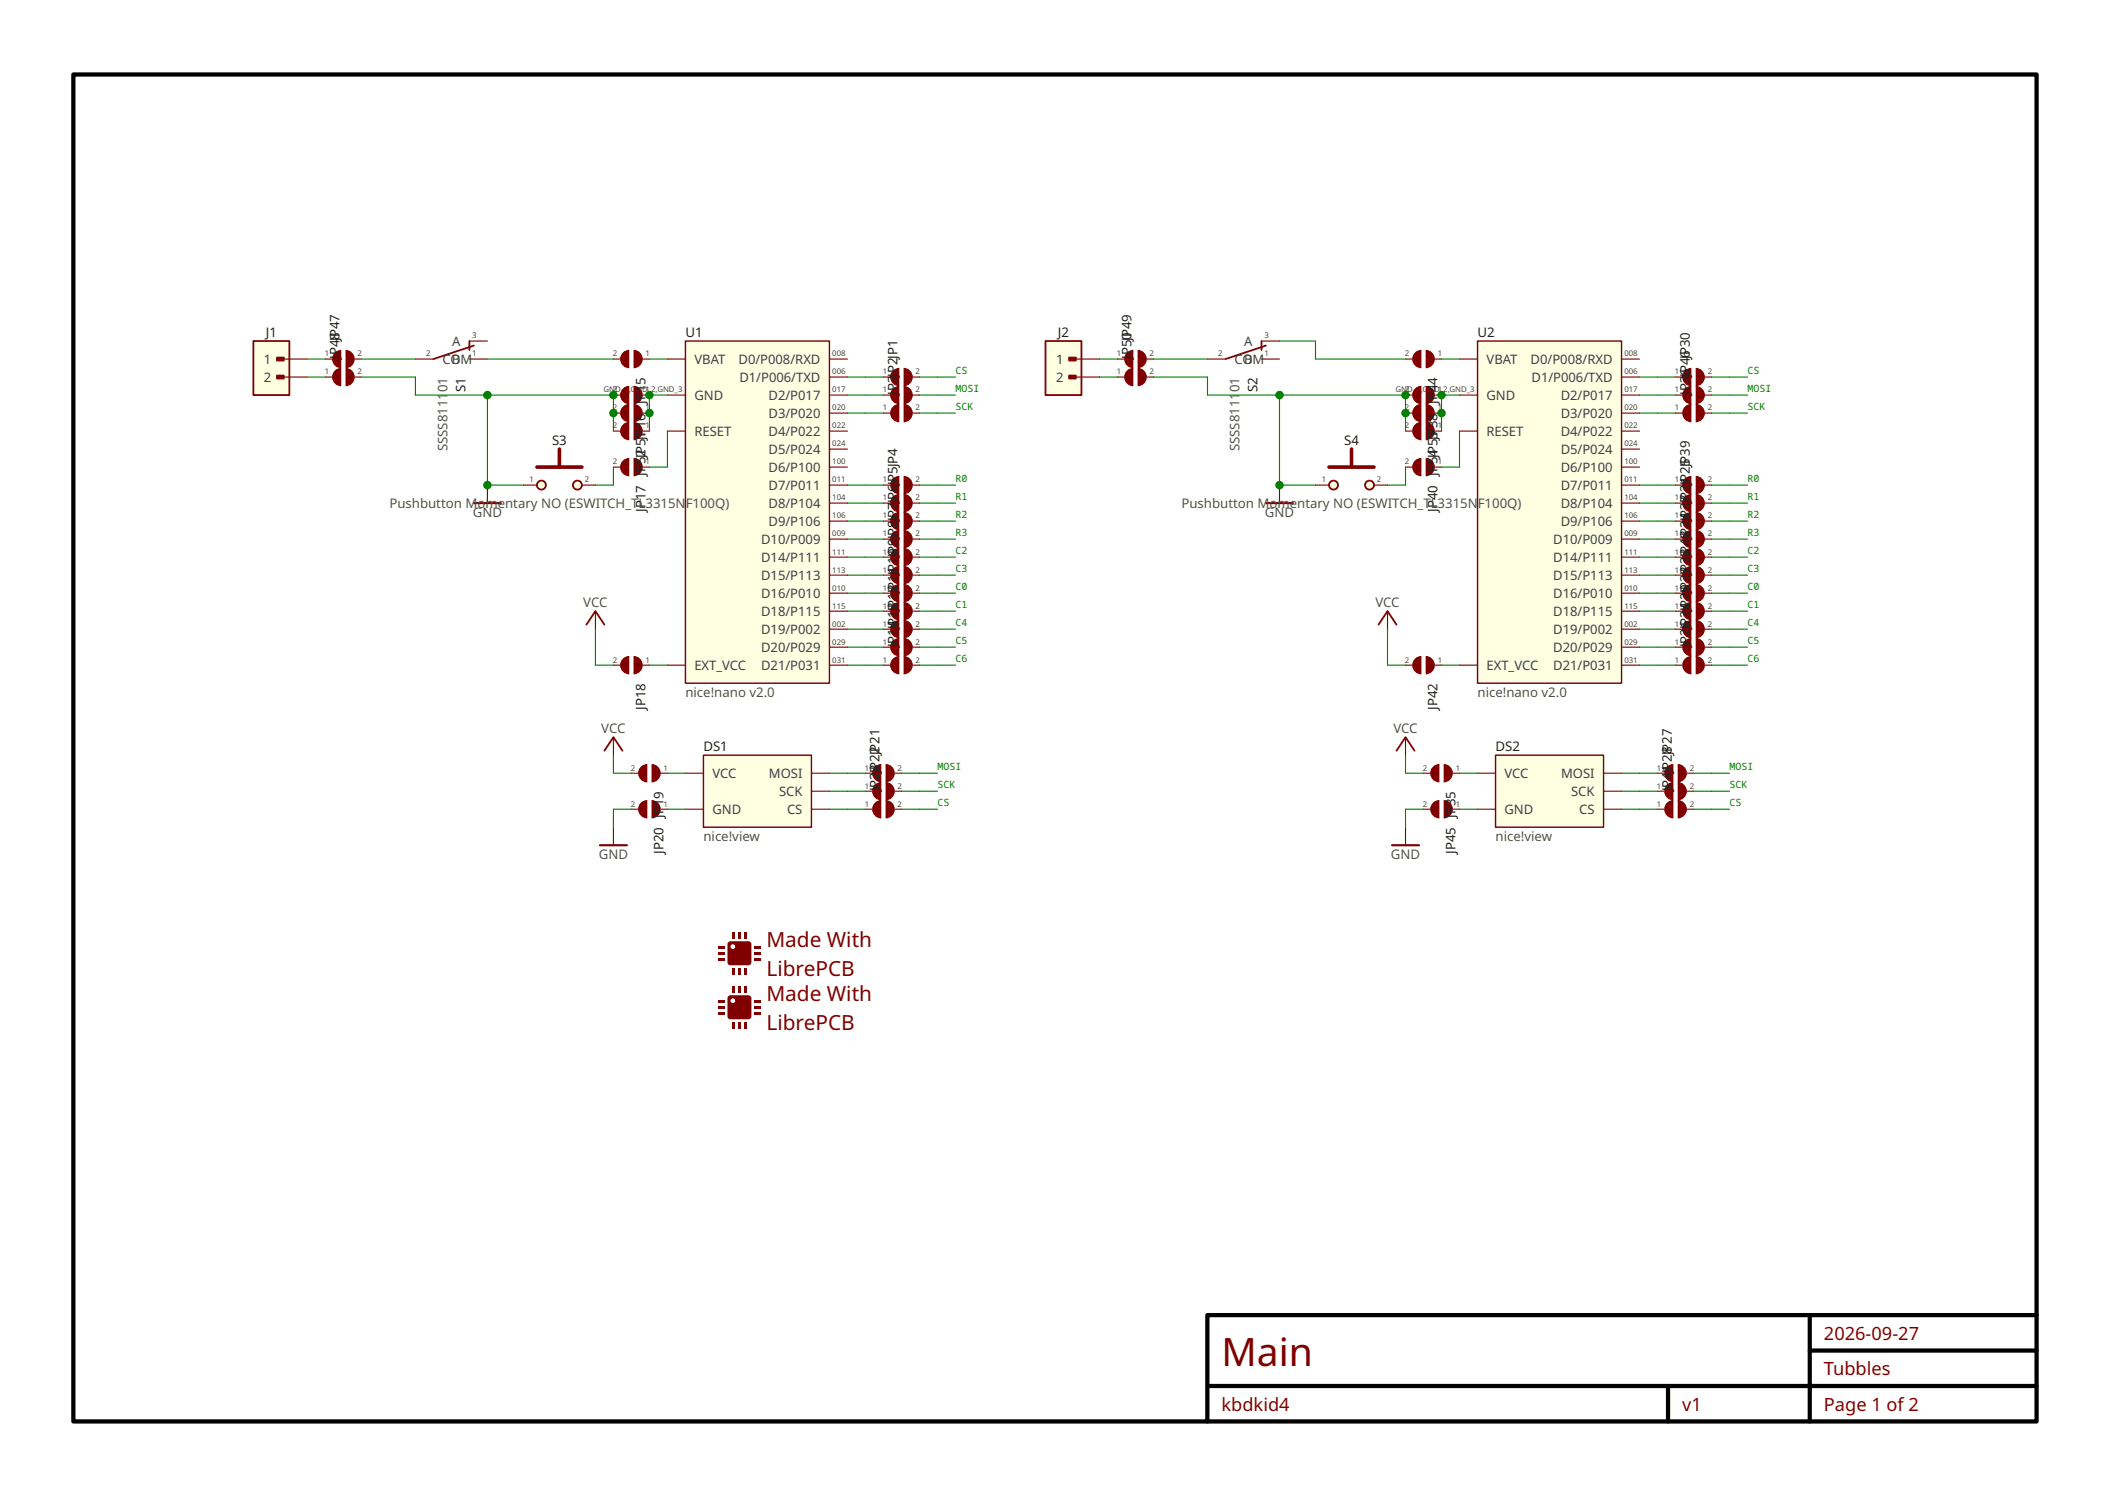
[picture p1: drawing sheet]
<svg xmlns="http://www.w3.org/2000/svg" width="298mm" height="211mm" viewBox="0 0 298 211" stroke-linecap="round" stroke-linejoin="round" font-family="sans-serif">
<g fill="#800000">
<path d="M238 72.5l.7-.3v2.6a1.3 1.3 0 0 1-1.2-.9 1.3 1.3 0 0 1 .5-1.4z" fill-rule="evenodd"/>
<path d="M239.3 72.2a1.3 1.3 0 0 1 1.3 1.3 1.3 1.3 0 0 1-1.3 1.3z" fill-rule="evenodd"/>
</g>
<path d="M170.4 50.7h2.6M178.1 50.7h2.5M178.1 48.1h2.5M180.6 68.5v2.5M236.5 73.5h.9M240.6 73.5h1" fill="none" stroke="#800000" stroke-width=".16"/>
<path d="M178.1 48.1v1.3M178.7 48.8l-5.7 1.9" fill="none" stroke="#800000" stroke-width=".25"/>
<path d="M178.7 71h3.8" fill="none" stroke="#800000" stroke-width=".3"/>
<g fill="#800000">
<path d="M159.2 52.2l.8-.3v2.6a1.3 1.3 0 0 1-1.3-.9 1.3 1.3 0 0 1 .5-1.4z" fill-rule="evenodd"/>
<path d="M160.6 51.9a1.3 1.3 0 0 1 1.3 1.3 1.3 1.3 0 0 1-1.3 1.3z" fill-rule="evenodd"/>
</g>
<path d="M157.7 53.2h1M161.9 53.2h.9" fill="none" stroke="#800000" stroke-width=".16"/>
<g fill="#800000">
<path d="M102.9 140.5h3l.2 .4-.1 2.7-.4 .2h-2.7l-.2-.4v-2.2h.4a.33 .33 0 0 0 .5 .3 .33 .33 0 0 0 .1-.5 .33 .33 0 0 0-.6 0v.2h-.4v-.5z" fill-rule="evenodd"/>
<path d="M106.5 141.9h.8v.5h-.8z" fill-rule="evenodd"/>
<path d="M106.5 142.8h.8v.4h-.8z" fill-rule="evenodd"/>
<path d="M106.5 141.1h.8v.4h-.8z" fill-rule="evenodd"/>
<path d="M101.4 141.1h.9v.4h-.9z" fill-rule="evenodd"/>
<path d="M101.4 141.9h.9v.5h-.9z" fill-rule="evenodd"/>
<path d="M101.4 142.8h.9v.4h-.9z" fill-rule="evenodd"/>
<path d="M104.2 139.2h.4v.8h-.4z" fill-rule="evenodd"/>
<path d="M105 139.2h.4v.8h-.4z" fill-rule="evenodd"/>
<path d="M103.3 139.2h.4v.8h-.4z" fill-rule="evenodd"/>
<path d="M104.2 144.3h.4v.8h-.4z" fill-rule="evenodd"/>
<path d="M105 144.3h.4v.8h-.4z" fill-rule="evenodd"/>
<path d="M103.3 144.3h.4v.8h-.4z" fill-rule="evenodd"/>
</g>
<path d="M84.7 119.3h3.8" fill="none" stroke="#800000" stroke-width=".3"/>
<path d="M86.6 116.7v2.6" fill="none" stroke="#800000" stroke-width=".16"/>
<g fill="#800000">
<path d="M238 87.7l.7-.2v2.6a1.3 1.3 0 0 1-1.2-.9 1.3 1.3 0 0 1 .5-1.5z" fill-rule="evenodd"/>
<path d="M239.3 87.5a1.3 1.3 0 0 1 1.3 1.3 1.3 1.3 0 0 1-1.3 1.3z" fill-rule="evenodd"/>
</g>
<path d="M236.5 88.8h.9M240.6 88.8h1" fill="none" stroke="#800000" stroke-width=".16"/>
<g fill="#800000">
<path d="M126.2 67.4l.7-.2v2.6a1.3 1.3 0 0 1-1.2-.9 1.3 1.3 0 0 1 .5-1.5z" fill-rule="evenodd"/>
<path d="M127.5 67.2a1.3 1.3 0 0 1 1.3 1.3 1.3 1.3 0 0 1-1.3 1.3z" fill-rule="evenodd"/>
</g>
<path d="M124.7 68.5h.9M128.8 68.5h1" fill="none" stroke="#800000" stroke-width=".16"/>
<path d="M99.3 106.6h15.2v10.1h-15.2z" fill-rule="evenodd" fill="#ffffe1" stroke="#800000" stroke-width=".2"/>
<path d="M96.7 109.1h2.6M96.7 114.2h2.6M114.5 109.1h2.6M114.5 114.2h2.6M114.5 111.6h2.6" fill="none" stroke="#800000" stroke-width=".16"/>
<g fill="#800000">
<path d="M126.2 52.2l.7-.3v2.6a1.3 1.3 0 0 1-1.2-.9 1.3 1.3 0 0 1 .5-1.4z" fill-rule="evenodd"/>
<path d="M127.5 51.9a1.3 1.3 0 0 1 1.3 1.3 1.3 1.3 0 0 1-1.3 1.3z" fill-rule="evenodd"/>
</g>
<path d="M124.7 53.2h.9M128.8 53.2h1" fill="none" stroke="#800000" stroke-width=".16"/>
<g fill="#800000">
<path d="M201.2 59.5a1.3 1.3 0 0 1 1.3 1.3 1.3 1.3 0 0 1-1.3 1.3z" fill-rule="evenodd"/>
<path d="M199.9 59.8l.7-.3v2.6a1.3 1.3 0 0 1-1.2-.9 1.3 1.3 0 0 1 .5-1.4z" fill-rule="evenodd"/>
</g>
<path d="M198.4 60.8h.9M202.5 60.8h1" fill="none" stroke="#800000" stroke-width=".16"/>
<g fill="#800000">
<path d="M47.1 52.4l.7-.4 .4-.1v2.6a1.3 1.3 0 0 1-1.2-.7 1.3 1.3 0 0 1 .1-1.4z" fill-rule="evenodd"/>
<path d="M48.8 51.9a1.3 1.3 0 0 1 1.3 1.3 1.3 1.3 0 0 1-1.3 1.3z" fill-rule="evenodd"/>
</g>
<path d="M45.9 53.2h1M50.1 53.2h.9" fill="none" stroke="#800000" stroke-width=".16"/>
<g fill="#800000">
<path d="M89.4 64.6a1.3 1.3 0 0 1 1.3 1.3 1.3 1.3 0 0 1-1.3 1.3z" fill-rule="evenodd"/>
<path d="M88.1 64.9l.7-.3v2.6a1.3 1.3 0 0 1-1.2-.9 1.3 1.3 0 0 1 .5-1.4z" fill-rule="evenodd"/>
</g>
<path d="M86.6 65.9h.9M90.7 65.9h1M195.8 86.2v2.6" fill="none" stroke="#800000" stroke-width=".16"/>
<path d="M194.6 88.1l1.2-1.9 1.3 1.9" fill="none" stroke="#800000" stroke-width=".25"/>
<path d="M208.5 48.1h20.4v48.3h-20.4z" fill-rule="evenodd" fill="#ffffe1" stroke="#800000" stroke-width=".2"/>
<g fill="none" stroke="#800000" stroke-width=".16">
<path d="M206 50.7h2.5M206 55.7h2.5M228.9 53.2h2.5M228.9 50.7h2.5M228.9 58.3h2.5M228.9 55.7h2.5M206 60.8h2.5M228.9 63.4h2.5M228.9 76.1h2.5M228.9 78.6h2.5M228.9 73.5h2.5M228.9 71h2.5"/>
<path d="M228.9 60.8h2.5M228.9 68.5h2.5M228.9 65.9h2.5M206 93.9h2.5M228.9 91.3h2.5M228.9 93.9h2.5M228.9 86.2h2.5M228.9 88.8h2.5M228.9 83.7h2.5M228.9 81.2h2.5M86.6 104v2.6"/>
</g>
<path d="M85.3 105.9l1.3-1.9 1.3 1.9" fill="none" stroke="#800000" stroke-width=".25"/>
<g fill="#800000">
<path d="M126.2 80.1l.7-.2v2.6a1.3 1.3 0 0 1-1.2-.9 1.3 1.3 0 0 1 .5-1.5z" fill-rule="evenodd"/>
<path d="M127.5 79.9a1.3 1.3 0 0 1 1.3 1.3 1.3 1.3 0 0 1-1.3 1.3z" fill-rule="evenodd"/>
</g>
<path d="M124.7 81.2h.9M128.8 81.2h1" fill="none" stroke="#800000" stroke-width=".16"/>
<g fill="#800000">
<path d="M235.4 110.6l.8-.3v2.6a1.3 1.3 0 0 1-1.2-.8 1.3 1.3 0 0 1 .4-1.5z" fill-rule="evenodd"/>
<path d="M236.8 110.3a1.3 1.3 0 0 1 1.3 1.3 1.3 1.3 0 0 1-1.3 1.3z" fill-rule="evenodd"/>
</g>
<path d="M234 111.6h.9M238.1 111.6h.9" fill="none" stroke="#800000" stroke-width=".16"/>
<g fill="#800000">
<path d="M235.4 113.1l.8-.2v2.6a1.3 1.3 0 0 1-1.2-.9 1.3 1.3 0 0 1 .4-1.5z" fill-rule="evenodd"/>
<path d="M236.8 112.9a1.3 1.3 0 0 1 1.3 1.3 1.3 1.3 0 0 1-1.3 1.3z" fill-rule="evenodd"/>
</g>
<path d="M234 114.2h.9M238.1 114.2h.9" fill="none" stroke="#800000" stroke-width=".16"/>
<g fill="#800000">
<path d="M238 80.1l.7-.2v2.6a1.3 1.3 0 0 1-1.2-.9 1.3 1.3 0 0 1 .5-1.5z" fill-rule="evenodd"/>
<path d="M239.3 79.9a1.3 1.3 0 0 1 1.3 1.3 1.3 1.3 0 0 1-1.3 1.3z" fill-rule="evenodd"/>
</g>
<path d="M236.5 81.2h.9M240.6 81.2h1" fill="none" stroke="#800000" stroke-width=".16"/>
<g fill="#800000">
<path d="M201.2 54.4a1.3 1.3 0 0 1 1.3 1.3 1.3 1.3 0 0 1-1.3 1.3z" fill-rule="evenodd"/>
<path d="M199.9 54.7l.7-.3v2.6a1.3 1.3 0 0 1-1.2-.8 1.3 1.3 0 0 1 .5-1.5z" fill-rule="evenodd"/>
</g>
<path d="M198.4 55.7h.9M202.5 55.7h1" fill="none" stroke="#800000" stroke-width=".16"/>
<g fill="#800000">
<path d="M159.2 49.6l.8-.2v2.6a1.3 1.3 0 0 1-1.3-.9 1.3 1.3 0 0 1 .5-1.5z" fill-rule="evenodd"/>
<path d="M160.6 49.4a1.3 1.3 0 0 1 1.3 1.3 1.3 1.3 0 0 1-1.3 1.3z" fill-rule="evenodd"/>
</g>
<path d="M157.7 50.7h1M161.9 50.7h.9" fill="none" stroke="#800000" stroke-width=".16"/>
<g fill="#800000">
<path d="M126.2 75l.7-.2v2.6a1.3 1.3 0 0 1-1.2-.9 1.3 1.3 0 0 1 .5-1.5z" fill-rule="evenodd"/>
<path d="M127.5 74.8a1.3 1.3 0 0 1 1.3 1.3 1.3 1.3 0 0 1-1.3 1.3z" fill-rule="evenodd"/>
</g>
<path d="M124.7 76.1h.9M128.8 76.1h1" fill="none" stroke="#800000" stroke-width=".16"/>
<g fill="#800000">
<path d="M238 90.3l.7-.3v2.6a1.3 1.3 0 0 1-1.2-.9 1.3 1.3 0 0 1 .5-1.4z" fill-rule="evenodd"/>
<path d="M239.3 90a1.3 1.3 0 0 1 1.3 1.3 1.3 1.3 0 0 1-1.3 1.3z" fill-rule="evenodd"/>
</g>
<path d="M236.5 91.3h.9M240.6 91.3h1" fill="none" stroke="#800000" stroke-width=".16"/>
<path d="M10.4 10.5h277.1v190.1h-277.1zM170.4 195.6h117.1M235.4 195.6v5M255.4 185.6v15M255.4 190.6h32.1M287.5 185.6h-117.1v15" fill="none" stroke="#000" stroke-width=".6"/>
<g fill="#800000">
<path d="M238 57.2l.7-.2v2.6a1.3 1.3 0 0 1-1.2-.9 1.3 1.3 0 0 1 .5-1.5z" fill-rule="evenodd"/>
<path d="M239.3 57a1.3 1.3 0 0 1 1.3 1.3 1.3 1.3 0 0 1-1.3 1.3z" fill-rule="evenodd"/>
</g>
<path d="M236.5 58.3h.9M240.6 58.3h1" fill="none" stroke="#800000" stroke-width=".16"/>
<g fill="#800000">
<path d="M238 69.9l.7-.2v2.6a1.3 1.3 0 0 1-1.2-.9 1.3 1.3 0 0 1 .5-1.5z" fill-rule="evenodd"/>
<path d="M239.3 69.7a1.3 1.3 0 0 1 1.3 1.3 1.3 1.3 0 0 1-1.3 1.3z" fill-rule="evenodd"/>
</g>
<path d="M236.5 71h.9M240.6 71h1" fill="none" stroke="#800000" stroke-width=".16"/>
<g fill="#800000">
<path d="M238 77.6l.7-.3v2.6a1.3 1.3 0 0 1-1.2-.9 1.3 1.3 0 0 1 .5-1.4z" fill-rule="evenodd"/>
<path d="M239.3 77.3a1.3 1.3 0 0 1 1.3 1.3 1.3 1.3 0 0 1-1.3 1.3z" fill-rule="evenodd"/>
</g>
<path d="M236.5 78.6h.9M240.6 78.6h1" fill="none" stroke="#800000" stroke-width=".16"/>
<path d="M211.1 106.6h15.2v10.1h-15.2z" fill-rule="evenodd" fill="#ffffe1" stroke="#800000" stroke-width=".2"/>
<path d="M198.4 104v2.6M208.5 109.1h2.6M208.5 114.2h2.6M226.3 109.1h2.6M226.3 114.2h2.6M226.3 111.6h2.6" fill="none" stroke="#800000" stroke-width=".16"/>
<path d="M197.1 105.9l1.3-1.9 1.3 1.9" fill="none" stroke="#800000" stroke-width=".25"/>
<g fill="#800000">
<path d="M238 82.6l.7-.2v2.6a1.3 1.3 0 0 1-1.2-.9 1.3 1.3 0 0 1 .5-1.5z" fill-rule="evenodd"/>
<path d="M239.3 82.4a1.3 1.3 0 0 1 1.3 1.3 1.3 1.3 0 0 1-1.3 1.3z" fill-rule="evenodd"/>
</g>
<path d="M236.5 83.7h.9M240.6 83.7h1" fill="none" stroke="#800000" stroke-width=".16"/>
<g fill="#800000">
<path d="M201.2 49.4a1.3 1.3 0 0 1 1.3 1.3 1.3 1.3 0 0 1-1.3 1.3z" fill-rule="evenodd"/>
<path d="M199.9 49.6l.7-.2v2.6a1.3 1.3 0 0 1-1.2-.9 1.3 1.3 0 0 1 .5-1.5z" fill-rule="evenodd"/>
</g>
<path d="M198.4 50.7h.9M202.5 50.7h1" fill="none" stroke="#800000" stroke-width=".16"/>
<g fill="#800000">
<path d="M238 54.7l.7-.3v2.6a1.3 1.3 0 0 1-1.2-.8 1.3 1.3 0 0 1 .5-1.5z" fill-rule="evenodd"/>
<path d="M239.3 54.4a1.3 1.3 0 0 1 1.3 1.3 1.3 1.3 0 0 1-1.3 1.3z" fill-rule="evenodd"/>
</g>
<path d="M236.5 55.7h.9M240.6 55.7h1" fill="none" stroke="#800000" stroke-width=".16"/>
<g fill="#800000">
<path d="M238 92.8l.7-.2v2.6a1.3 1.3 0 0 1-1.2-.9 1.3 1.3 0 0 1 .5-1.5z" fill-rule="evenodd"/>
<path d="M239.3 92.6a1.3 1.3 0 0 1 1.3 1.3 1.3 1.3 0 0 1-1.3 1.3z" fill-rule="evenodd"/>
</g>
<path d="M236.5 93.9h.9M240.6 93.9h1" fill="none" stroke="#800000" stroke-width=".16"/>
<g fill="#800000">
<path d="M123.6 110.6l.8-.3v2.6a1.3 1.3 0 0 1-1.2-.8 1.3 1.3 0 0 1 .4-1.5z" fill-rule="evenodd"/>
<path d="M125 110.3a1.3 1.3 0 0 1 1.3 1.3 1.3 1.3 0 0 1-1.3 1.3z" fill-rule="evenodd"/>
</g>
<path d="M122.2 111.6h.9M126.3 111.6h.9" fill="none" stroke="#800000" stroke-width=".16"/>
<path d="M96.7 48.1h20.4v48.3h-20.4z" fill-rule="evenodd" fill="#ffffe1" stroke="#800000" stroke-width=".2"/>
<g fill="none" stroke="#800000" stroke-width=".16">
<path d="M94.2 50.7h2.5M94.2 55.7h2.5M117.1 53.2h2.5M117.1 50.7h2.5M117.1 58.3h2.5M117.1 55.7h2.5M94.2 60.8h2.5M117.1 63.4h2.5M117.1 76.1h2.5M117.1 78.6h2.5M117.1 73.5h2.5M117.1 71h2.5"/>
<path d="M117.1 60.8h2.5M117.1 68.5h2.5M117.1 65.9h2.5M94.2 93.9h2.5M117.1 91.3h2.5M117.1 93.9h2.5M117.1 86.2h2.5M117.1 88.8h2.5M117.1 83.7h2.5M117.1 81.2h2.5"/>
</g>
<g fill="#800000">
<path d="M102.9 132.9l2.7-.1 .4 .2v3l-.4 .2h-2.7l-.2-.4v-2.2h.4a.33 .33 0 0 0 .5 .3 .33 .33 0 0 0 .1-.5 .33 .33 0 0 0-.6 0v.2h-.4v-.6z" fill-rule="evenodd"/>
<path d="M106.5 134.3h.8v.4h-.8z" fill-rule="evenodd"/>
<path d="M106.5 135.2h.8v.4h-.8z" fill-rule="evenodd"/>
<path d="M106.5 133.5h.8v.4h-.8z" fill-rule="evenodd"/>
<path d="M101.4 133.5h.9v.4h-.9z" fill-rule="evenodd"/>
<path d="M101.4 134.3h.9v.4h-.9z" fill-rule="evenodd"/>
<path d="M101.4 135.2h.9v.4h-.9z" fill-rule="evenodd"/>
<path d="M104.2 131.6h.4v.8h-.4z" fill-rule="evenodd"/>
<path d="M105 131.6h.4v.8h-.4z" fill-rule="evenodd"/>
<path d="M103.3 131.6h.4v.8h-.4z" fill-rule="evenodd"/>
<path d="M104.2 136.6h.4v.9h-.4z" fill-rule="evenodd"/>
<path d="M105 136.6h.4v.9h-.4z" fill-rule="evenodd"/>
<path d="M103.3 136.6h.4v.9h-.4z" fill-rule="evenodd"/>
<path d="M126.2 85.2l.7-.3v2.6a1.3 1.3 0 0 1-1.2-.9 1.3 1.3 0 0 1 .5-1.4z" fill-rule="evenodd"/>
<path d="M127.5 84.9a1.3 1.3 0 0 1 1.3 1.3 1.3 1.3 0 0 1-1.3 1.3z" fill-rule="evenodd"/>
</g>
<path d="M124.7 86.2h.9M128.8 86.2h1" fill="none" stroke="#800000" stroke-width=".16"/>
<g fill="#800000">
<path d="M126.2 77.6l.7-.3v2.6a1.3 1.3 0 0 1-1.2-.9 1.3 1.3 0 0 1 .5-1.4z" fill-rule="evenodd"/>
<path d="M127.5 77.3a1.3 1.3 0 0 1 1.3 1.3 1.3 1.3 0 0 1-1.3 1.3z" fill-rule="evenodd"/>
</g>
<path d="M124.7 78.6h.9M128.8 78.6h1" fill="none" stroke="#800000" stroke-width=".16"/>
<g fill="#800000">
<path d="M47.1 49.9l.7-.5h.4v2.6a1.3 1.3 0 0 1-1.2-.7 1.3 1.3 0 0 1 .1-1.4z" fill-rule="evenodd"/>
<path d="M48.8 49.4a1.3 1.3 0 0 1 1.3 1.3 1.3 1.3 0 0 1-1.3 1.3z" fill-rule="evenodd"/>
</g>
<path d="M45.9 50.7h1M50.1 50.7h.9" fill="none" stroke="#800000" stroke-width=".16"/>
<g fill="#800000">
<path d="M201.2 92.6a1.3 1.3 0 0 1 1.3 1.3 1.3 1.3 0 0 1-1.3 1.3z" fill-rule="evenodd"/>
<path d="M199.6 93.1l.6-.5h.4v2.6a1.3 1.3 0 0 1-1.1-.7 1.3 1.3 0 0 1 .1-1.4z" fill-rule="evenodd"/>
</g>
<path d="M198.4 93.9h.9M202.5 93.9h1" fill="none" stroke="#800000" stroke-width=".16"/>
<g fill="#800000">
<path d="M235.4 108.1l.8-.3v2.6a1.3 1.3 0 0 1-1.2-.9 1.3 1.3 0 0 1 .4-1.4z" fill-rule="evenodd"/>
<path d="M236.8 107.8a1.3 1.3 0 0 1 1.3 1.3 1.3 1.3 0 0 1-1.3 1.3z" fill-rule="evenodd"/>
</g>
<path d="M234 109.1h.9M238.1 109.1h.9" fill="none" stroke="#800000" stroke-width=".16"/>
<g fill="#800000">
<path d="M126.2 54.7l.7-.3v2.6a1.3 1.3 0 0 1-1.2-.8 1.3 1.3 0 0 1 .5-1.5z" fill-rule="evenodd"/>
<path d="M127.5 54.4a1.3 1.3 0 0 1 1.3 1.3 1.3 1.3 0 0 1-1.3 1.3z" fill-rule="evenodd"/>
</g>
<path d="M124.7 55.7h.9M128.8 55.7h1" fill="none" stroke="#800000" stroke-width=".16"/>
<g fill="#800000">
<path d="M126.2 82.6l.7-.2v2.6a1.3 1.3 0 0 1-1.2-.9 1.3 1.3 0 0 1 .5-1.5z" fill-rule="evenodd"/>
<path d="M127.5 82.4a1.3 1.3 0 0 1 1.3 1.3 1.3 1.3 0 0 1-1.3 1.3z" fill-rule="evenodd"/>
</g>
<path d="M124.7 83.7h.9M128.8 83.7h1" fill="none" stroke="#800000" stroke-width=".16"/>
<path d="M35.8 48.1h5v7.6h-5z" fill-rule="evenodd" fill="#ffffe1" stroke="#800000" stroke-width=".25"/>
<g fill="#800000" stroke="#800000" stroke-width=".25">
<path d="M39.1 50.5h.9v.4h-.9z" fill-rule="evenodd"/>
<path d="M39.1 53h.9v.4h-.9z" fill-rule="evenodd"/>
</g>
<path d="M39.6 50.7h3.8M39.6 53.2h3.8" fill="none" stroke="#800000" stroke-width=".16"/>
<path d="M147.6 48.1h5v7.6h-5z" fill-rule="evenodd" fill="#ffffe1" stroke="#800000" stroke-width=".25"/>
<g fill="#800000" stroke="#800000" stroke-width=".25">
<path d="M150.9 50.5h1v.4h-1z" fill-rule="evenodd"/>
<path d="M150.9 53h1v.4h-1z" fill-rule="evenodd"/>
</g>
<path d="M151.4 50.7h3.8M151.4 53.2h3.8" fill="none" stroke="#800000" stroke-width=".16"/>
<g fill="#800000">
<path d="M123.3 113.4l.7-.4 .4-.1v2.6a1.3 1.3 0 0 1-1.2-.7 1.3 1.3 0 0 1 .1-1.4z" fill-rule="evenodd"/>
<path d="M125 112.9a1.3 1.3 0 0 1 1.3 1.3 1.3 1.3 0 0 1-1.3 1.3z" fill-rule="evenodd"/>
</g>
<path d="M122.2 114.2h.9M126.3 114.2h.9" fill="none" stroke="#800000" stroke-width=".16"/>
<g fill="#800000">
<path d="M123.3 108.3l.7-.4 .4-.1v2.6a1.3 1.3 0 0 1-1.2-.7 1.3 1.3 0 0 1 .1-1.4z" fill-rule="evenodd"/>
<path d="M125 107.8a1.3 1.3 0 0 1 1.3 1.3 1.3 1.3 0 0 1-1.3 1.3z" fill-rule="evenodd"/>
</g>
<path d="M122.2 109.1h.9M126.3 109.1h.9" fill="none" stroke="#800000" stroke-width=".16"/>
<g fill="#800000">
<path d="M89.4 57a1.3 1.3 0 0 1 1.3 1.3 1.3 1.3 0 0 1-1.3 1.3z" fill-rule="evenodd"/>
<path d="M88.1 57.2l.7-.2v2.6a1.3 1.3 0 0 1-1.2-.9 1.3 1.3 0 0 1 .5-1.5z" fill-rule="evenodd"/>
</g>
<path d="M86.6 58.3h.9M90.7 58.3h1" fill="none" stroke="#800000" stroke-width=".16"/>
<g fill="#800000">
<path d="M201.2 64.6a1.3 1.3 0 0 1 1.3 1.3 1.3 1.3 0 0 1-1.3 1.3z" fill-rule="evenodd"/>
<path d="M199.6 65.1l.6-.4 .4-.1v2.6a1.3 1.3 0 0 1-1.1-.7 1.3 1.3 0 0 1 .1-1.4z" fill-rule="evenodd"/>
</g>
<path d="M198.4 65.9h.9M202.5 65.9h1" fill="none" stroke="#800000" stroke-width=".16"/>
<g fill="#800000">
<path d="M201.2 57a1.3 1.3 0 0 1 1.3 1.3 1.3 1.3 0 0 1-1.3 1.3z" fill-rule="evenodd"/>
<path d="M199.9 57.2l.7-.2v2.6a1.3 1.3 0 0 1-1.2-.9 1.3 1.3 0 0 1 .5-1.5z" fill-rule="evenodd"/>
</g>
<path d="M198.4 58.3h.9M202.5 58.3h1M198.4 116.7v2.6" fill="none" stroke="#800000" stroke-width=".16"/>
<path d="M196.5 119.3h3.8" fill="none" stroke="#800000" stroke-width=".3"/>
<g fill="#800000">
<path d="M92 107.8a1.3 1.3 0 0 1 1.3 1.3 1.3 1.3 0 0 1-1.3 1.3z" fill-rule="evenodd"/>
<path d="M90.3 108.3l.7-.4 .4-.1v2.6a1.3 1.3 0 0 1-1.2-.7 1.3 1.3 0 0 1 .1-1.4z" fill-rule="evenodd"/>
</g>
<path d="M89.1 109.1h1M93.3 109.1h.9" fill="none" stroke="#800000" stroke-width=".16"/>
<g fill="#800000">
<path d="M89.4 59.5a1.3 1.3 0 0 1 1.3 1.3 1.3 1.3 0 0 1-1.3 1.3z" fill-rule="evenodd"/>
<path d="M88.1 59.8l.7-.3v2.6a1.3 1.3 0 0 1-1.2-.9 1.3 1.3 0 0 1 .5-1.4z" fill-rule="evenodd"/>
</g>
<path d="M68.8 68.5v2.5M86.6 60.8h.9M90.7 60.8h1" fill="none" stroke="#800000" stroke-width=".16"/>
<path d="M66.9 71h3.8" fill="none" stroke="#800000" stroke-width=".3"/>
<g fill="#ffffe1" stroke="#800000" stroke-width=".51">
<path d="M75.8 65.9h6.3z"/>
<path d="M79 63.4v2.5z"/>
</g>
<g fill="#ffffe1" stroke="#800000" stroke-width=".25">
<circle cx="76.4" cy="68.5" r=".64"/>
<circle cx="81.5" cy="68.5" r=".64"/>
</g>
<path d="M73.9 68.5h1.9M82.1 68.5h1.9" fill="none" stroke="#800000" stroke-width=".16"/>
<g fill="#800000">
<path d="M126.2 72.5l.7-.3v2.6a1.3 1.3 0 0 1-1.2-.9 1.3 1.3 0 0 1 .5-1.4z" fill-rule="evenodd"/>
<path d="M127.5 72.2a1.3 1.3 0 0 1 1.3 1.3 1.3 1.3 0 0 1-1.3 1.3z" fill-rule="evenodd"/>
</g>
<path d="M124.7 73.5h.9M128.8 73.5h1" fill="none" stroke="#800000" stroke-width=".16"/>
<g fill="#800000">
<path d="M238 52.2l.7-.3v2.6a1.3 1.3 0 0 1-1.2-.9 1.3 1.3 0 0 1 .5-1.4z" fill-rule="evenodd"/>
<path d="M239.3 51.9a1.3 1.3 0 0 1 1.3 1.3 1.3 1.3 0 0 1-1.3 1.3z" fill-rule="evenodd"/>
</g>
<path d="M236.5 53.2h.9M240.6 53.2h1" fill="none" stroke="#800000" stroke-width=".16"/>
<g fill="#800000">
<path d="M238 75l.7-.2v2.6a1.3 1.3 0 0 1-1.2-.9 1.3 1.3 0 0 1 .5-1.5z" fill-rule="evenodd"/>
<path d="M239.3 74.8a1.3 1.3 0 0 1 1.3 1.3 1.3 1.3 0 0 1-1.3 1.3z" fill-rule="evenodd"/>
</g>
<path d="M236.5 76.1h.9M240.6 76.1h1" fill="none" stroke="#800000" stroke-width=".16"/>
<g fill="#800000">
<path d="M203.8 112.9a1.3 1.3 0 0 1 1.3 1.3 1.3 1.3 0 0 1-1.3 1.3z" fill-rule="evenodd"/>
<path d="M202.1 113.4l.7-.4 .4-.1v2.6a1.3 1.3 0 0 1-1.2-.7 1.3 1.3 0 0 1 .1-1.4z" fill-rule="evenodd"/>
</g>
<path d="M84 86.2v2.6M200.9 114.2h1M205.1 114.2h.9" fill="none" stroke="#800000" stroke-width=".16"/>
<path d="M82.8 88.1l1.2-1.9 1.3 1.9" fill="none" stroke="#800000" stroke-width=".25"/>
<g fill="#800000">
<path d="M89.4 54.4a1.3 1.3 0 0 1 1.3 1.3 1.3 1.3 0 0 1-1.3 1.3z" fill-rule="evenodd"/>
<path d="M88.1 54.7l.7-.3v2.6a1.3 1.3 0 0 1-1.2-.8 1.3 1.3 0 0 1 .5-1.5z" fill-rule="evenodd"/>
</g>
<path d="M86.6 55.7h.9M90.7 55.7h1" fill="none" stroke="#800000" stroke-width=".16"/>
<g fill="#800000">
<path d="M238 85.2l.7-.3v2.6a1.3 1.3 0 0 1-1.2-.9 1.3 1.3 0 0 1 .5-1.4z" fill-rule="evenodd"/>
<path d="M239.3 84.9a1.3 1.3 0 0 1 1.3 1.3 1.3 1.3 0 0 1-1.3 1.3z" fill-rule="evenodd"/>
</g>
<path d="M236.5 86.2h.9M240.6 86.2h1" fill="none" stroke="#800000" stroke-width=".16"/>
<g fill="#800000">
<path d="M125.9 88l.6-.5h.4v2.6a1.3 1.3 0 0 1-1.1-.7 1.3 1.3 0 0 1 .1-1.4z" fill-rule="evenodd"/>
<path d="M127.5 87.5a1.3 1.3 0 0 1 1.3 1.3 1.3 1.3 0 0 1-1.3 1.3z" fill-rule="evenodd"/>
</g>
<path d="M124.7 88.8h.9M128.8 88.8h1" fill="none" stroke="#800000" stroke-width=".16"/>
<g fill="#800000">
<path d="M238 67.4l.7-.2v2.6a1.3 1.3 0 0 1-1.2-.9 1.3 1.3 0 0 1 .5-1.5z" fill-rule="evenodd"/>
<path d="M239.3 67.2a1.3 1.3 0 0 1 1.3 1.3 1.3 1.3 0 0 1-1.3 1.3z" fill-rule="evenodd"/>
</g>
<path d="M236.5 68.5h.9M240.6 68.5h1" fill="none" stroke="#800000" stroke-width=".16"/>
<g fill="#800000">
<path d="M203.8 107.8a1.3 1.3 0 0 1 1.3 1.3 1.3 1.3 0 0 1-1.3 1.3z" fill-rule="evenodd"/>
<path d="M202.1 108.3l.7-.4 .4-.1v2.6a1.3 1.3 0 0 1-1.2-.7 1.3 1.3 0 0 1 .1-1.4z" fill-rule="evenodd"/>
</g>
<path d="M200.9 109.1h1M205.1 109.1h.9" fill="none" stroke="#800000" stroke-width=".16"/>
<g fill="#800000">
<path d="M89.4 49.4a1.3 1.3 0 0 1 1.3 1.3 1.3 1.3 0 0 1-1.3 1.3z" fill-rule="evenodd"/>
<path d="M88.1 49.6l.7-.2v2.6a1.3 1.3 0 0 1-1.2-.9 1.3 1.3 0 0 1 .5-1.5z" fill-rule="evenodd"/>
</g>
<path d="M86.6 50.7h.9M90.7 50.7h1" fill="none" stroke="#800000" stroke-width=".16"/>
<g fill="#800000">
<path d="M126.2 57.2l.7-.2v2.6a1.3 1.3 0 0 1-1.2-.9 1.3 1.3 0 0 1 .5-1.5z" fill-rule="evenodd"/>
<path d="M127.5 57a1.3 1.3 0 0 1 1.3 1.3 1.3 1.3 0 0 1-1.3 1.3z" fill-rule="evenodd"/>
</g>
<path d="M124.7 58.3h.9M128.8 58.3h1" fill="none" stroke="#800000" stroke-width=".16"/>
<g fill="#ffffe1" stroke="#800000" stroke-width=".51">
<path d="M187.6 65.9h6.3z"/>
<path d="M190.8 63.4v2.5z"/>
</g>
<g fill="#ffffe1" stroke="#800000" stroke-width=".25">
<circle cx="188.2" cy="68.5" r=".64"/>
<circle cx="193.3" cy="68.5" r=".64"/>
</g>
<path d="M58.6 50.7h2.6M66.3 50.7h2.5M66.3 48.1h2.5M185.7 68.5h1.9M193.9 68.5h1.9" fill="none" stroke="#800000" stroke-width=".16"/>
<path d="M66.3 48.1v1.3M66.9 48.8l-5.7 1.9" fill="none" stroke="#800000" stroke-width=".25"/>
<g fill="#800000">
<path d="M89.4 92.6a1.3 1.3 0 0 1 1.3 1.3 1.3 1.3 0 0 1-1.3 1.3z" fill-rule="evenodd"/>
<path d="M87.8 93.1l.6-.5h.4v2.6a1.3 1.3 0 0 1-1.1-.7 1.3 1.3 0 0 1 .1-1.4z" fill-rule="evenodd"/>
</g>
<path d="M86.6 93.9h.9M90.7 93.9h1" fill="none" stroke="#800000" stroke-width=".16"/>
<g fill="#800000">
<path d="M92 112.9a1.3 1.3 0 0 1 1.3 1.3 1.3 1.3 0 0 1-1.3 1.3z" fill-rule="evenodd"/>
<path d="M90.3 113.4l.7-.4 .4-.1v2.6a1.3 1.3 0 0 1-1.2-.7 1.3 1.3 0 0 1 .1-1.4z" fill-rule="evenodd"/>
</g>
<path d="M89.1 114.2h1M93.3 114.2h.9" fill="none" stroke="#800000" stroke-width=".16"/>
<g fill="#800000">
<path d="M126.2 69.9l.7-.2v2.6a1.3 1.3 0 0 1-1.2-.9 1.3 1.3 0 0 1 .5-1.5z" fill-rule="evenodd"/>
<path d="M127.5 69.7a1.3 1.3 0 0 1 1.3 1.3 1.3 1.3 0 0 1-1.3 1.3z" fill-rule="evenodd"/>
</g>
<path d="M124.7 71h.9M128.8 71h1" fill="none" stroke="#800000" stroke-width=".16"/>
<g fill="#800000">
<path d="M125.9 93.1l.6-.5h.4v2.6a1.3 1.3 0 0 1-1.1-.7 1.3 1.3 0 0 1 .1-1.4z" fill-rule="evenodd"/>
<path d="M127.5 92.6a1.3 1.3 0 0 1 1.3 1.3 1.3 1.3 0 0 1-1.3 1.3z" fill-rule="evenodd"/>
</g>
<path d="M124.7 93.9h.9M128.8 93.9h1" fill="none" stroke="#800000" stroke-width=".16"/>
<g fill="#800000">
<path d="M126.2 90.3l.7-.3v2.6a1.3 1.3 0 0 1-1.2-.9 1.3 1.3 0 0 1 .5-1.4z" fill-rule="evenodd"/>
<path d="M127.5 90a1.3 1.3 0 0 1 1.3 1.3 1.3 1.3 0 0 1-1.3 1.3z" fill-rule="evenodd"/>
</g>
<path d="M124.7 91.3h.9M128.8 91.3h1" fill="none" stroke="#800000" stroke-width=".16"/>
<g fill="none" stroke="#008000" stroke-width=".16">
<path d="M43.4 50.7h2.5M43.4 53.2h2.5M51 50.7h7.6M51 53.2h7.6v2.5h28v5.1M68.8 50.7h17.8M68.8 55.7v12.8h5.1M91.7 50.7h2.5M94.2 55.7h-2.5v5.1M119.6 58.3h5.1M119.6 53.2h5.1M119.6 55.7h5.1M129.8 58.3h5.1"/>
<path d="M129.8 53.2h5.1M129.8 55.7h5.1M155.2 50.7h2.5M155.2 53.2h2.5M162.8 53.2h7.6v2.5h28v5.1M162.8 50.7h7.6M180.6 48.1h5.1v2.6h12.7M180.6 55.7v12.8h5.1M203.5 50.7h2.5M206 55.7h-2.5v5.1M231.4 58.3h5.1M231.4 53.2h5.1"/>
<path d="M231.4 55.7h5.1M241.6 58.3h5.1M241.6 53.2h5.1M241.6 55.7h5.1M86.6 65.9v2.6h-2.6M94.2 60.8v5.1h-2.5M119.6 78.6h5.1M119.6 76.1h5.1M119.6 68.5h5.1M119.6 71h5.1M119.6 73.5h5.1M129.8 78.6h5.1"/>
<path d="M129.8 76.1h5.1M129.8 68.5h5.1M129.8 71h5.1M129.8 73.5h5.1M198.4 65.9v2.6h-2.6M206 60.8v5.1h-2.5M231.4 78.6h5.1M231.4 76.1h5.1M231.4 68.5h5.1M231.4 71h5.1M231.4 73.5h5.1M241.6 78.6h5.1"/>
<path d="M241.6 76.1h5.1M241.6 68.5h5.1M241.6 71h5.1M241.6 73.5h5.1M84 88.8v5.1h2.6M91.7 93.9h2.5M119.6 88.8h5.1M119.6 91.3h5.1M119.6 83.7h5.1M119.6 93.9h5.1M119.6 81.2h5.1M119.6 86.2h5.1"/>
<path d="M129.8 88.8h5.1M129.8 91.3h5.1M129.8 83.7h5.1M129.8 93.9h5.1M129.8 81.2h5.1M129.8 86.2h5.1M195.8 88.8v5.1h2.6M203.5 93.9h2.5M231.4 88.8h5.1M231.4 91.3h5.1M231.4 83.7h5.1M231.4 93.9h5.1"/>
<path d="M231.4 81.2h5.1M231.4 86.2h5.1M241.6 88.8h5.1M241.6 91.3h5.1M241.6 83.7h5.1M241.6 93.9h5.1M241.6 81.2h5.1M241.6 86.2h5.1M86.6 106.6v2.5h2.5M89.1 114.2h-2.5v2.5M94.2 114.2h2.5M94.2 109.1h2.5"/>
<path d="M117.1 114.2h5.1M117.1 109.1h5.1M117.1 111.6h5.1M127.2 114.2h5.1M127.2 109.1h5.1M127.2 111.6h5.1M198.4 106.6v2.5h2.5M200.9 114.2h-2.5v2.5M206 114.2h2.5M206 109.1h2.5M228.9 114.2h5.1M228.9 109.1h5.1"/>
<path d="M228.9 111.6h5.1M239 114.2h5.1M239 109.1h5.1M239 111.6h5.1"/>
</g>
<g fill="#008000">
<circle cx="180.6" cy="68.5" r=".6"/>
<circle cx="203.5" cy="55.7" r=".6"/>
<circle cx="198.4" cy="55.7" r=".6"/>
<circle cx="91.7" cy="58.3" r=".6"/>
<circle cx="86.6" cy="58.3" r=".6"/>
<circle cx="198.4" cy="58.3" r=".6"/>
<circle cx="68.8" cy="68.5" r=".6"/>
<circle cx="91.7" cy="55.7" r=".6"/>
<circle cx="86.6" cy="55.7" r=".6"/>
<circle cx="180.6" cy="55.7" r=".6"/>
<circle cx="203.5" cy="58.3" r=".6"/>
<circle cx="68.8" cy="55.7" r=".6"/>
</g>
<text font-size="5.5" fill="#800000" x="172.4" y="192.7">Main</text>
<g font-size="2.9" fill="#800000">
<text x="108.2" y="133.6">Made With</text>
<text x="108.2" y="137.7">LibrePCB</text>
<text x="108.2" y="141.2">Made With</text>
<text x="108.2" y="145.4">LibrePCB</text>
</g>
<g font-size="2.6" fill="#800000">
<text x="257.4" y="189.1">2026-09-27</text>
<text x="257.4" y="194.1">Tubbles</text>
<text x="172.4" y="199.1">kbdkid4</text>
<text x="237.4" y="199.1">v1</text>
<text x="257.4" y="199.1">Page 1 of 2</text>
</g>
<g font-size="1.9" fill="#202020">
<text x="37.5" y="47.6">J1</text>
<text x="96.7" y="47.6">U1</text>
<text x="149.3" y="47.6">J2</text>
<text x="208.5" y="47.6">U2</text>
<text x="47.9" y="50.7" transform="rotate(-90 47.9 50.7)">JP4J8P47</text>
<text x="159.7" y="50.7" transform="rotate(-90 159.7 50.7)">JP5J0P49</text>
<text x="65.7" y="55.3" transform="rotate(-90 65.7 55.3)">S1</text>
<text x="91.1" y="57" transform="rotate(-90 91.1 57)">JP15</text>
<text x="126.7" y="55.7" transform="rotate(-90 126.7 55.7)">JP3JP2JP1</text>
<text x="177.5" y="55.3" transform="rotate(-90 177.5 55.3)">S2</text>
<text x="202.9" y="57" transform="rotate(-90 202.9 57)">JP44</text>
<text x="238.5" y="55.7" transform="rotate(-90 238.5 55.7)">JP3J6P4J6P30</text>
<text x="77.9" y="62.8">S3</text>
<text x="189.7" y="62.8">S4</text>
<text x="91.1" y="67.1" transform="rotate(-90 91.1 67.1)">JP5J2P5J1P16</text>
<text x="202.9" y="67.1" transform="rotate(-90 202.9 67.1)">JP5J4P5J3P38</text>
<text x="91.1" y="72.2" transform="rotate(-90 91.1 72.2)">JP17</text>
<text x="202.9" y="72.2" transform="rotate(-90 202.9 72.2)">JP40</text>
<text x="126.7" y="91.3" transform="rotate(-90 126.7 91.3)">JP1J4P1J3P1J2P1J1P1J0P9JP8JP7JP6JP5JP4</text>
<text x="238.5" y="91.3" transform="rotate(-90 238.5 91.3)">JP2J6P3J4P2J9P3J2P3J3P4J3P2J4P3J7P3J1P2J5P39</text>
<text x="91.1" y="100.2" transform="rotate(-90 91.1 100.2)">JP18</text>
<text x="202.9" y="100.2" transform="rotate(-90 202.9 100.2)">JP42</text>
<text x="99.3" y="106">DS1</text>
<text x="211.1" y="106">DS2</text>
<text x="124.1" y="111.6" transform="rotate(-90 124.1 111.6)">JP2J3P2J2P21</text>
<text x="235.9" y="111.6" transform="rotate(-90 235.9 111.6)">JP4J1P2J8P27</text>
<text x="93.7" y="115.4" transform="rotate(-90 93.7 115.4)">JP19</text>
<text x="205.5" y="115.4" transform="rotate(-90 205.5 115.4)">JP35</text>
<text x="93.7" y="120.5" transform="rotate(-90 93.7 120.5)">JP20</text>
<text x="205.5" y="120.5" transform="rotate(-90 205.5 120.5)">JP45</text>
</g>
<g font-size="1.9" fill="#505050">
<text x="63.2" y="55.3" transform="rotate(-90 63.2 55.3)">01</text>
<text x="175" y="55.3" transform="rotate(-90 175 55.3)">01</text>
<text x="63.2" y="63.7" transform="rotate(-90 63.2 63.7)">SSSS8111</text>
<text x="175" y="63.7" transform="rotate(-90 175 63.7)">SSSS8111</text>
<text x="55" y="71.7">Pushbutton Momentary NO (ESWITCH_TL3315N</text>
<text x="96.8" y="71.7">F100Q)</text>
<text x="166.8" y="71.7">Pushbutton Momentary NO (ESWITCH_TL3315N</text>
<text x="208.6" y="71.7">F100Q)</text>
<text x="66.7" y="73">GND</text>
<text x="178.5" y="73">GND</text>
<text x="82.3" y="85.7">VCC</text>
<text x="194.1" y="85.7">VCC</text>
<text x="96.7" y="98.4">nice!nano v2.0</text>
<text x="208.5" y="98.4">nice!nano v2.0</text>
<text x="84.9" y="103.5">VCC</text>
<text x="196.7" y="103.5">VCC</text>
<text x="99.3" y="118.7">nice!view</text>
<text x="211.1" y="118.7">nice!view</text>
<text x="84.5" y="121.3">GND</text>
<text x="196.3" y="121.3">GND</text>
</g>
<g font-size="1.8" fill="#404040">
<text x="37.3" y="51.4">1</text>
<text x="37.3" y="53.9">2</text>
<text x="62.4" y="51.4">COM</text>
<text x="63.8" y="51.4">B</text>
<text x="63.8" y="48.8">A</text>
<text x="98" y="51.4">VBAT</text>
<text x="104.2" y="51.4">D0/P008/RXD</text>
<text x="104.4" y="53.9">D1/P006/TXD</text>
<text x="149.1" y="51.4">1</text>
<text x="149.1" y="53.9">2</text>
<text x="174.2" y="51.4">COM</text>
<text x="175.6" y="51.4">B</text>
<text x="175.6" y="48.8">A</text>
<text x="209.8" y="51.4">VBAT</text>
<text x="216" y="51.4">D0/P008/RXD</text>
<text x="216.2" y="53.9">D1/P006/TXD</text>
<text x="98" y="56.5">GND</text>
<text x="108.5" y="59">D3/P020</text>
<text x="108.5" y="56.5">D2/P017</text>
<text x="209.8" y="56.5">GND</text>
<text x="220.3" y="59">D3/P020</text>
<text x="220.3" y="56.5">D2/P017</text>
<text x="98" y="61.5">RESET</text>
<text x="108.5" y="64.1">D5/P024</text>
<text x="108.5" y="61.5">D4/P022</text>
<text x="209.8" y="61.5">RESET</text>
<text x="220.3" y="64.1">D5/P024</text>
<text x="220.3" y="61.5">D4/P022</text>
<text x="108.5" y="71.7">D8/P104</text>
<text x="108.5" y="69.2">D7/P011</text>
<text x="108.5" y="66.6">D6/P100</text>
<text x="220.3" y="71.7">D8/P104</text>
<text x="220.3" y="69.2">D7/P011</text>
<text x="220.3" y="66.6">D6/P100</text>
<text x="107.4" y="76.8">D10/P009</text>
<text x="108.5" y="74.2">D9/P106</text>
<text x="219.2" y="76.8">D10/P009</text>
<text x="220.3" y="74.2">D9/P106</text>
<text x="107.4" y="79.3">D14/P111</text>
<text x="107.4" y="81.9">D15/P113</text>
<text x="219.2" y="79.3">D14/P111</text>
<text x="219.2" y="81.9">D15/P113</text>
<text x="107.4" y="87">D18/P115</text>
<text x="107.4" y="89.5">D19/P002</text>
<text x="107.4" y="84.4">D16/P010</text>
<text x="219.2" y="87">D18/P115</text>
<text x="219.2" y="89.5">D19/P002</text>
<text x="219.2" y="84.4">D16/P010</text>
<text x="98" y="94.6">EXT_VCC</text>
<text x="107.4" y="92">D20/P029</text>
<text x="107.4" y="94.6">D21/P031</text>
<text x="209.8" y="94.6">EXT_VCC</text>
<text x="219.2" y="92">D20/P029</text>
<text x="219.2" y="94.6">D21/P031</text>
<text x="100.6" y="109.8">VCC</text>
<text x="108.5" y="109.8">MOSI</text>
<text x="110" y="112.4">SCK</text>
<text x="212.4" y="109.8">VCC</text>
<text x="220.3" y="109.8">MOSI</text>
<text x="221.8" y="112.4">SCK</text>
<text x="100.6" y="114.9">GND</text>
<text x="111.1" y="114.9">CS</text>
<text x="212.4" y="114.9">GND</text>
<text x="222.9" y="114.9">CS</text>
</g>
<g font-size="1.4" fill="#008000">
<text x="134.9" y="52.8">CS</text>
<text x="246.7" y="52.8">CS</text>
<text x="134.9" y="57.9">SCK</text>
<text x="134.9" y="55.3">MOSI</text>
<text x="246.7" y="57.9">SCK</text>
<text x="246.7" y="55.3">MOSI</text>
<text x="134.9" y="70.6">R1</text>
<text x="134.9" y="68">R0</text>
<text x="246.7" y="70.6">R1</text>
<text x="246.7" y="68">R0</text>
<text x="134.9" y="75.7">R3</text>
<text x="134.9" y="73.1">R2</text>
<text x="246.7" y="75.7">R3</text>
<text x="246.7" y="73.1">R2</text>
<text x="134.9" y="83.3">C0</text>
<text x="134.9" y="80.7">C3</text>
<text x="134.9" y="78.2">C2</text>
<text x="246.7" y="78.2">C2</text>
<text x="246.7" y="83.3">C0</text>
<text x="246.7" y="80.7">C3</text>
<text x="134.9" y="88.4">C4</text>
<text x="134.9" y="85.8">C1</text>
<text x="246.7" y="85.8">C1</text>
<text x="246.7" y="88.4">C4</text>
<text x="134.9" y="90.9">C5</text>
<text x="134.9" y="93.4">C6</text>
<text x="246.7" y="93.4">C6</text>
<text x="246.7" y="90.9">C5</text>
<text x="132.3" y="111.2">SCK</text>
<text x="132.3" y="108.7">MOSI</text>
<text x="132.3" y="113.8">CS</text>
<text x="244.1" y="113.8">CS</text>
<text x="244.1" y="108.7">MOSI</text>
<text x="244.1" y="111.2">SCK</text>
</g>
<g font-size="1.1" fill="#404040">
<text x="66.7" y="47.8">3</text>
<text x="178.5" y="47.8">3</text>
<text x="45.8" y="52.8">1</text>
<text x="45.8" y="50.3">1</text>
<text x="50.5" y="52.8">2</text>
<text x="50.5" y="50.3">2</text>
<text x="60.1" y="50.3">2</text>
<text x="66.7" y="50.3">1</text>
<text x="86.5" y="50.3">2</text>
<text x="91.1" y="50.3">1</text>
<text x="117.5" y="52.8">006</text>
<text x="117.5" y="50.3">008</text>
<text x="124.6" y="52.8">1</text>
<text x="129.2" y="52.8">2</text>
<text x="157.6" y="52.8">1</text>
<text x="157.6" y="50.3">1</text>
<text x="162.3" y="52.8">2</text>
<text x="162.3" y="50.3">2</text>
<text x="171.9" y="50.3">2</text>
<text x="178.5" y="50.3">1</text>
<text x="198.3" y="50.3">2</text>
<text x="202.9" y="50.3">1</text>
<text x="229.3" y="52.8">006</text>
<text x="229.3" y="50.3">008</text>
<text x="236.4" y="52.8">1</text>
<text x="241" y="52.8">2</text>
<text x="85.2" y="55.4">GN2D_1,</text>
<text x="86.5" y="57.9">2</text>
<text x="89" y="55.4">GND1_2,GND_3</text>
<text x="91.1" y="57.9">1</text>
<text x="117.5" y="57.9">020</text>
<text x="117.5" y="55.4">017</text>
<text x="124.6" y="55.4">1</text>
<text x="124.6" y="57.9">1</text>
<text x="129.2" y="55.4">2</text>
<text x="129.2" y="57.9">2</text>
<text x="197" y="55.4">GN2D_1,</text>
<text x="198.3" y="57.9">2</text>
<text x="200.8" y="55.4">GND1_2,GND_3</text>
<text x="202.9" y="57.9">1</text>
<text x="229.3" y="57.9">020</text>
<text x="229.3" y="55.4">017</text>
<text x="236.4" y="57.9">1</text>
<text x="236.4" y="55.4">1</text>
<text x="241" y="57.9">2</text>
<text x="241" y="55.4">2</text>
<text x="86.5" y="65.5">2</text>
<text x="86.5" y="60.5">2</text>
<text x="91.1" y="65.5">1</text>
<text x="91.1" y="60.5">1</text>
<text x="117.5" y="63">024</text>
<text x="117.5" y="60.5">022</text>
<text x="117.5" y="65.5">100</text>
<text x="198.3" y="60.5">2</text>
<text x="198.3" y="65.5">2</text>
<text x="202.9" y="60.5">1</text>
<text x="202.9" y="65.5">1</text>
<text x="229.3" y="63">024</text>
<text x="229.3" y="60.5">022</text>
<text x="229.3" y="65.5">100</text>
<text x="74.8" y="68.1">1</text>
<text x="82.5" y="68.1">2</text>
<text x="117.5" y="70.6">104</text>
<text x="117.5" y="68.1">011</text>
<text x="124.6" y="68.1">1</text>
<text x="124.6" y="70.6">1</text>
<text x="129.2" y="68.1">2</text>
<text x="129.2" y="70.6">2</text>
<text x="186.6" y="68.1">1</text>
<text x="194.3" y="68.1">2</text>
<text x="229.3" y="70.6">104</text>
<text x="229.3" y="68.1">011</text>
<text x="236.4" y="70.6">1</text>
<text x="236.4" y="68.1">1</text>
<text x="241" y="70.6">2</text>
<text x="241" y="68.1">2</text>
<text x="117.5" y="75.7">009</text>
<text x="117.5" y="73.2">106</text>
<text x="124.6" y="75.7">1</text>
<text x="124.6" y="73.2">1</text>
<text x="129.2" y="75.7">2</text>
<text x="129.2" y="73.2">2</text>
<text x="229.3" y="75.7">009</text>
<text x="229.3" y="73.2">106</text>
<text x="236.4" y="73.2">1</text>
<text x="236.4" y="75.7">1</text>
<text x="241" y="73.2">2</text>
<text x="241" y="75.7">2</text>
<text x="117.5" y="78.2">111</text>
<text x="117.5" y="83.3">010</text>
<text x="117.5" y="80.8">113</text>
<text x="124.6" y="80.8">1</text>
<text x="124.6" y="78.2">1</text>
<text x="124.6" y="83.3">1</text>
<text x="129.2" y="80.8">2</text>
<text x="129.2" y="78.2">2</text>
<text x="129.2" y="83.3">2</text>
<text x="229.3" y="78.2">111</text>
<text x="229.3" y="83.3">010</text>
<text x="229.3" y="80.8">113</text>
<text x="236.4" y="80.8">1</text>
<text x="236.4" y="78.2">1</text>
<text x="236.4" y="83.3">1</text>
<text x="241" y="80.8">2</text>
<text x="241" y="78.2">2</text>
<text x="241" y="83.3">2</text>
<text x="117.5" y="85.9">115</text>
<text x="117.5" y="88.4">002</text>
<text x="124.6" y="85.9">1</text>
<text x="124.6" y="88.4">1</text>
<text x="129.2" y="85.9">2</text>
<text x="129.2" y="88.4">2</text>
<text x="229.3" y="85.9">115</text>
<text x="229.3" y="88.4">002</text>
<text x="236.4" y="88.4">1</text>
<text x="236.4" y="85.9">1</text>
<text x="241" y="88.4">2</text>
<text x="241" y="85.9">2</text>
<text x="86.5" y="93.5">2</text>
<text x="91.1" y="93.5">1</text>
<text x="117.5" y="91">029</text>
<text x="117.5" y="93.5">031</text>
<text x="124.6" y="93.5">1</text>
<text x="124.6" y="91">1</text>
<text x="129.2" y="93.5">2</text>
<text x="129.2" y="91">2</text>
<text x="198.3" y="93.5">2</text>
<text x="202.9" y="93.5">1</text>
<text x="229.3" y="91">029</text>
<text x="229.3" y="93.5">031</text>
<text x="236.4" y="91">1</text>
<text x="236.4" y="93.5">1</text>
<text x="241" y="91">2</text>
<text x="241" y="93.5">2</text>
<text x="89" y="108.7">2</text>
<text x="89" y="113.8">2</text>
<text x="93.7" y="108.7">1</text>
<text x="93.7" y="113.8">1</text>
<text x="122.1" y="111.3">1</text>
<text x="122.1" y="113.8">1</text>
<text x="122.1" y="108.7">1</text>
<text x="126.7" y="111.3">2</text>
<text x="126.7" y="113.8">2</text>
<text x="126.7" y="108.7">2</text>
<text x="200.8" y="113.8">2</text>
<text x="200.8" y="108.7">2</text>
<text x="205.5" y="113.8">1</text>
<text x="205.5" y="108.7">1</text>
<text x="233.9" y="111.3">1</text>
<text x="233.9" y="113.8">1</text>
<text x="233.9" y="108.7">1</text>
<text x="238.5" y="111.3">2</text>
<text x="238.5" y="113.8">2</text>
<text x="238.5" y="108.7">2</text>
</g>
</svg>
